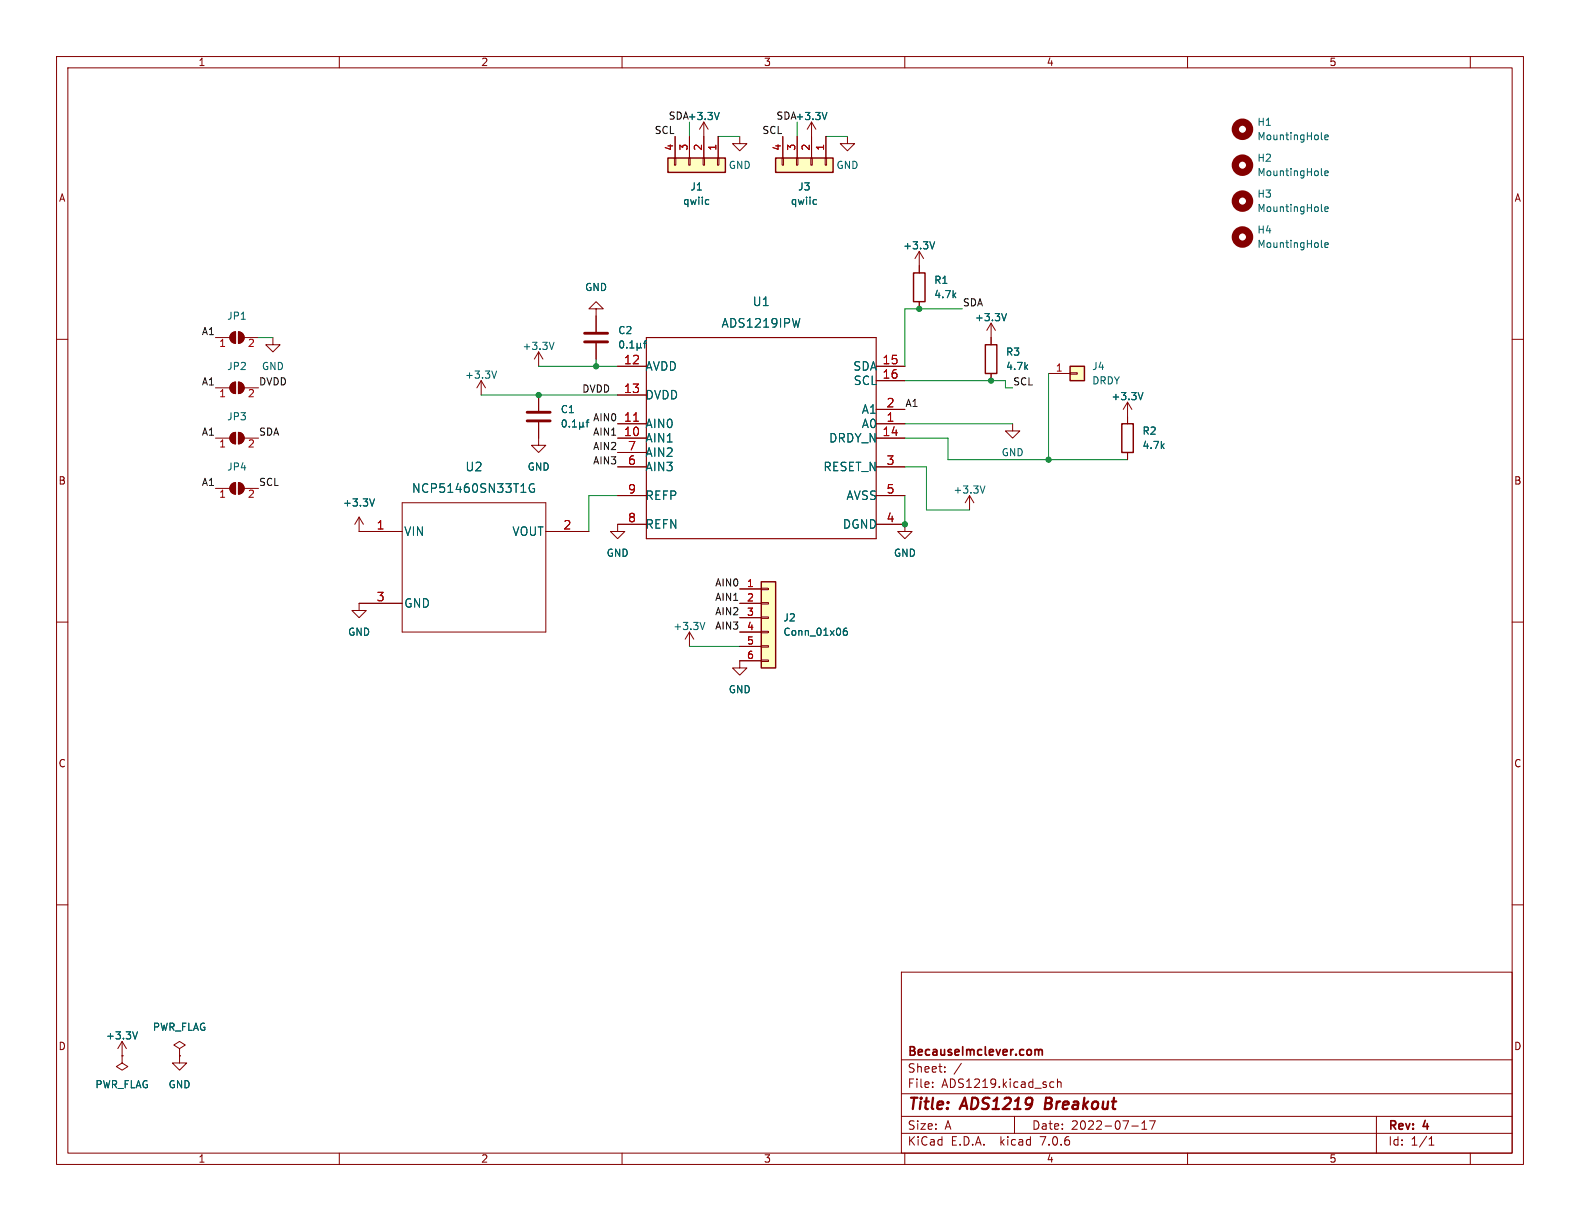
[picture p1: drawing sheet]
<svg xmlns="http://www.w3.org/2000/svg" width="279mm" height="216mm" viewBox="0 0 279 216" stroke-linecap="round" stroke-linejoin="round" font-family="sans-serif">
<g fill="none" stroke="#840000" stroke-width=".18">
<path d="M10 10h259.4v195.9h-259.4zM12 12h255.4v191.9h-255.4zM60 10v2M110 10v2M160 10v2M210 10v2M260 10v2M119.3 27.9h.2v1.3h-.2zM119.4 24.1v3.8M121.8 27.9h.2v1.3h-.2zM121.9 24.1v3.8M124.3 27.9h.3v1.3h-.3z"/>
<path d="M124.5 21.6l-.8 1.3M124.5 21.6v6.3M124.5 21.6l.7 1.3M126.9 27.9h.2v1.3h-.2zM127 24.1v3.8M130.8 24.1v1.3h1.3l-1.3 1.3-1.3-1.3h1.3M138.3 27.9h.3v1.3h-.3zM138.4 24.1v3.8M140.8 27.9h.3v1.3h-.3zM141 24.1v3.8M143.4 27.9h.2v1.3h-.2zM143.5 21.6l-.8 1.3"/>
<path d="M143.5 21.6v6.3M143.5 21.6l.8 1.3M145.9 27.9h.3v1.3h-.3zM146 24.1v3.8M149.9 24.1v1.3h1.2l-1.2 1.3-1.3-1.3h1.3M10 60h2M38.1 59.7h2.5M41 58.9l.7-.2v2a1.02 1.02 0 0 1-1-.6 1.02 1.02 0 0 1 .3-1.2zM42.2 58.7a1.02 1.02 0 0 1 1 1 1.02 1.02 0 0 1-1 1zM43.2 59.7h2.5M48.3 59.7v1.3h1.2l-1.2 1.2-1.3-1.2h1.3M105.4 54.6h1.3l-1.3-1.3-1.3 1.3h1.3v4.1"/>
<path d="M162.6 44.5v3.8M162.6 53.3v1.3M162.6 44.5l-.8 1.2M162.6 44.5l.7 1.2M175.3 57.2v3.8M175.3 57.2l-.8 1.2M175.3 57.2l.7 1.2M267.4 60h2M38.1 77.5h2.5M38.1 68.6h2.5M41 76.7l.7-.2v2a1.02 1.02 0 0 1-1-.7 1.02 1.02 0 0 1 .3-1.1zM41 67.8l.7-.2v2a1.02 1.02 0 0 1-1-.7 1.02 1.02 0 0 1 .3-1.1z"/>
<path d="M42.2 76.5a1.02 1.02 0 0 1 1 1 1.02 1.02 0 0 1-1 1zM42.2 67.6a1.02 1.02 0 0 1 1 1 1.02 1.02 0 0 1-1 1zM43.2 77.5h2.5M43.2 68.6h2.5M85.1 67.3l-.8 1.3M85.1 67.3v2.6M85.1 67.3l.8 1.3M95.2 74.7v4h1.3l-1.3 1.3-1.2-1.3h1.2M95.2 62.2l-.7 1.3M95.2 62.2v2.6M95.2 69.9v2.7M95.2 62.2l.8 1.3"/>
<path d="M105.4 60.7v2.8M109.2 77.5h5.1M109.2 74.9h5.1M109.2 64.8h5.1M109.2 69.9h5.1M154.9 77.5h5.1M154.9 74.9h5.1M154.9 64.8h5.1M154.9 67.3h5.1M154.9 72.4h5.1M175.3 66v1.3M179.1 74.9v1.3h1.2l-1.2 1.3-1.3-1.3h1.3"/>
<path d="M185.4 66h3.8M189.2 65.9h1.3v.3h-1.3zM199.4 71.1v3.8M199.4 71.1l-.8 1.3M199.4 71.1l.8 1.3M38.1 86.4h2.5M41 85.6l.7-.3v2.1a1.02 1.02 0 0 1-1-.7 1.02 1.02 0 0 1 .3-1.1zM42.2 85.3a1.02 1.02 0 0 1 1 1.1 1.02 1.02 0 0 1-1 1zM43.2 86.4h2.5M63.5 91.4v2.6h7.6M63.5 91.4l-.8 1.3M63.5 91.4l.8 1.3"/>
<path d="M71.1 88.9h25.4v22.9h-25.4zM96.5 94h7.6M109.2 82.6h5.1M109.2 87.6h5.1M109.2 80h5.1M114.3 92.7h-5.1v1.3h1.3l-1.3 1.3-1.3-1.3h1.3M154.9 92.7h5.1v1.3h1.3l-1.3 1.3-1.3-1.3h1.3M154.9 82.6h5.1M154.9 87.6h5.1M171.4 87.6l-.7 1.3M171.4 87.6v2.6M171.4 87.6l.8 1.3"/>
<path d="M199.4 80v1.3M10 110h2M71.1 106.7h-7.6v1.3h1.3l-1.3 1.2-1.3-1.2h1.3M121.9 111.8v2.5M121.9 111.8l-.7 1.2M121.9 111.8l.8 1.2M130.8 111.8h3.8M130.8 106.7h3.8M130.8 104.1h3.8M130.8 109.2h3.8M130.8 114.3h3.8M134.6 116.7h1.3v.3h-1.3z"/>
<path d="M134.6 114.2h1.3v.2h-1.3zM134.6 111.6h1.3v.3h-1.3zM134.6 109.1h1.3v.2h-1.3zM134.6 106.6h1.3v.2h-1.3zM134.6 104h1.3v.3h-1.3zM134.6 116.8h-3.8v1.3h1.3l-1.3 1.3-1.3-1.3h1.3M267.4 110h2M10 160h2M267.4 160h2M159.4 171.9h108v32h-108zM21.6 186.7v1.3l1 .6-1 .6-1-.6 1-.6M21.6 186.7h.1"/>
<path d="M21.6 184.2l-.8 1.2M21.6 184.2v2.5M21.6 184.2l.8 1.2M31.7 186.7v1.3h1.3l-1.3 1.2-1.2-1.2h1.2M31.7 185.4l1.1-.6-1.1-.6-1 .6 1 .6v1.3M31.7 186.7h.1M159.4 197.4h108M159.4 193.4h108M159.4 187.4h108M164.9 192.1v.2M164.9 191.4v.1M167.1 189.4v.2"/>
<path d="M167.1 188.7v.1M170 188l-1.3 1.9M179.4 197.4v3M185.8 192.2h.6M185.8 191.4h.6M187 191.4l.2-.1 .4 .1v.9M187 190.8v1.5M200.1 199.1h1.2M201.9 199.7h.9M201.9 198.6l.5-.4v1.5M203.3 198.2h1l-.7 1.5M243.4 197.4v6.5"/>
<path d="M60 203.9v2M110 203.9v2M159.4 200.4h108M160 203.9v2M210 203.9v2M252.7 202.5h.9M252.7 201.4l.4-.4v1.5M260 203.9v2"/>
</g>
<path d="M185 194.1l-.3 2h.8" fill="none" stroke="#840000" stroke-width=".4"/>
<path d="M183 185.6v1M183 185.7l.5-.1 .2 .2M183.7 185.8l.2-.2h.3l.1 1M183.7 185.8v.8" fill="none" stroke="#840000" stroke-width=".3"/>
<g fill="none" stroke="#006464" stroke-width=".18">
<path d="M127.2 19.9l-.4 1.3M146.2 19.9l-.4 1.3M125.2 35.3l.1 .1M125.3 36.1h-.1M144.3 35.3l.1 .1M144.4 36.1h-.1M233.7 37.2l.2 .2M233.7 24.5l.2 .2M233.7 30.9l.2 .2M234.3 37l.6-.1-.1-.3h-.3l-.2 .1v.6h.5M234.3 24.3l.6-.1-.1-.3h-.3l-.2 .1v.6h.5M234.3 30.6l.6-.1-.1-.2-.3-.1-.2 .2v.6h.5"/>
<path d="M141.4 56.3l-.3 1.5M165.3 42.7l-.4 1.3M178 55.4l-.4 1.3M233.7 43.6l.2 .2M234.3 43.3l.6-.1-.1-.2-.3-.1-.2 .2v.6h.5M87.8 65.6l-.4 1.3M98 60.5l-.5 1.3M99.6 74.3l.1-.1a.68 .68 0 0 1 .5 .7 .68 .68 0 0 1-.5 .6 .84 .84 0 0 1-.1-1.2zM100.7 75.4v.1M101.2 75.5h.8M101.2 74.6l.4-.4v1.3M102.5 75.3l.2 .2h.2l.2-.2"/>
<path d="M102.5 74.7v1.2M103.1 75.3l.2 .2M103.1 74.7v.6M103.6 74.7h.5M104.1 74.2l-.3 .2v1.1M109.8 60.3h.1a.68 .68 0 0 1 .4 .6 .68 .68 0 0 1-.4 .6 .84 .84 0 0 1-.1-1.2zM110.8 61.4v.1M111.4 61.5h.7M111.4 60.6l.4-.3v1.2M112.7 61.4l.1 .1h.3l.2-.1M112.7 60.7v1.3M113.3 61.4l.1 .1"/>
<path d="M113.3 60.7v.7M113.8 60.7h.5M114.3 60.3l-.3 .2v1M202.1 69.4l-.4 1.3M66.2 88.2l-.4 1.3M94.5 85.6a.75 .75 0 0 0-1 .5 .75 .75 0 0 0 .6 1l.4-.2v-.5h-.3M174.2 85.9l-.5 1.3M124.6 110.1l-.4 1.2M149.7 111.1h-.3a.86 .86 0 0 0 0 1.2l.4-.1 .1-.4-.3-.2h-.4l-.1 .2M24.3 182.4l-.4 1.3"/>
</g>
<g fill="#ffffc2" stroke="#ffffc2" stroke-width=".18">
<path d="M118.1 27.9h10.2v2.6h-10.2z"/>
<path d="M134.6 102.9h2.6v15.2h-2.6z"/>
<path d="M189.2 64.8h2.6v2.5h-2.6z"/>
<path d="M137.2 27.9h10.1v2.6h-10.1z"/>
</g>
<path d="M118.1 27.9h10.2v2.6h-10.2zM137.2 27.9h10.1v2.6h-10.1zM161.5 48.3h2.1v5h-2.1zM174.2 61h2.1v5h-2.1zM189.2 64.8h2.6v2.5h-2.6zM198.4 74.9h2v5.1h-2zM134.6 102.9h2.6v15.2h-2.6z" fill="none" stroke="#840000" stroke-width=".25"/>
<g fill="#840000" stroke="#840000" stroke-width=".18">
<path d="M41 58.9l.7-.2v2a1.02 1.02 0 0 1-1-.6 1.02 1.02 0 0 1 .3-1.2z"/>
<path d="M42.2 58.7a1.02 1.02 0 0 1 1 1 1.02 1.02 0 0 1-1 1z"/>
<path d="M41 76.7l.7-.2v2a1.02 1.02 0 0 1-1-.7 1.02 1.02 0 0 1 .3-1.1z"/>
<path d="M42.2 76.5a1.02 1.02 0 0 1 1 1 1.02 1.02 0 0 1-1 1z"/>
<path d="M41 67.8l.7-.2v2a1.02 1.02 0 0 1-1-.7 1.02 1.02 0 0 1 .3-1.1z"/>
<path d="M42.2 67.6a1.02 1.02 0 0 1 1 1 1.02 1.02 0 0 1-1 1z"/>
<path d="M41 85.6l.7-.3v2.1a1.02 1.02 0 0 1-1-.7 1.02 1.02 0 0 1 .3-1.1z"/>
<path d="M42.2 85.3a1.02 1.02 0 0 1 1 1.1 1.02 1.02 0 0 1-1 1z"/>
</g>
<g fill="none" stroke="#840000" stroke-width="1.3">
<circle cx="219.7" cy="29.2" r="1.27"/>
<circle cx="219.7" cy="22.9" r="1.27"/>
<circle cx="219.7" cy="35.6" r="1.27"/>
<circle cx="219.7" cy="41.9" r="1.27"/>
</g>
<path d="M114.3 59.7h40.6v35.6h-40.6z" fill="none" stroke="#840000" stroke-width=".2"/>
<path d="M112 74.5h.9" fill="none" stroke="#a90000" stroke-width=".18"/>
<path d="M103.4 58.9h4M93.2 72.9h4.1M93.2 74.4h4.1M103.4 60.5h4" fill="none" stroke="#840000" stroke-width=".51"/>
<g fill="none" stroke="#009600" stroke-width=".18">
<path d="M121.9 21.6v2.5M127 24.1h3.8M141 21.6v2.5M146 24.1h3.9M45.7 59.7h2.6M170.2 54.6h-10.2v10.2M85.1 69.9h24.1M95.2 64.8h14M105.4 63.5v1.3M160 77.5h7.6v3.8h31.8M160 74.9h19.1M160 67.3h17.8v1.3h1.3"/>
<path d="M185.4 66v15.3M109.2 87.6h-5.1v6.4M160 82.6h3.8v7.6h7.6M160 87.6v5.1M121.9 114.3h8.9"/>
</g>
<g fill="#009600" stroke="#009600" stroke-width=".18">
<circle cx="175.3" cy="67.3" r=".46"/>
<circle cx="162.6" cy="54.6" r=".46"/>
<circle cx="185.4" cy="81.3" r=".46"/>
<circle cx="95.2" cy="69.9" r=".46"/>
<circle cx="105.4" cy="64.8" r=".46"/>
<circle cx="160" cy="92.7" r=".46"/>
</g>
<g font-size="2.8" fill="#840000">
<text x="160.4" y="196.8">Title:</text>
<text x="170.1" y="196.8">ADS1219</text>
<text x="185.6" y="196.8">Breakout</text>
</g>
<g font-size="2.1" fill="#006464">
<text x="127.5" y="58.1">ADS1219IPW</text>
<text x="133" y="54.3">U1</text>
<text x="114" y="65.7">AVDD</text>
<text x="150.8" y="65.7">SDA</text>
<text x="114" y="70.8">DVDD</text>
<text x="150.9" y="68.3">SCL</text>
<text x="114" y="75.9">AIN0</text>
<text x="152.3" y="75.9">A0</text>
<text x="152.3" y="73.4">A1</text>
<text x="82.2" y="83.5">U2</text>
<text x="114" y="78.4">AIN1</text>
<text x="114" y="83.5">AIN3</text>
<text x="114" y="81">AIN2</text>
<text x="145.5" y="83.5">RESET_N</text>
<text x="146.5" y="78.4">DRDY_N</text>
<text x="72.7" y="87.4">NCP51460SN33T1G</text>
<text x="114" y="88.6">REFP</text>
<text x="149.6" y="88.6">AVSS</text>
<text x="71.4" y="95">VIN</text>
<text x="90.5" y="95">VOUT</text>
<text x="114" y="93.7">REFN</text>
<text x="149" y="93.7">DGND</text>
<text x="71.4" y="107.7">GND</text>
</g>
<g font-size="2.1" fill="#a90000">
<text x="110.3" y="64.5">12</text>
<text x="156" y="64.5">15</text>
<text x="110.3" y="69.6">13</text>
<text x="156" y="67.1">16</text>
<text x="110.3" y="77.2">10</text>
<text x="110.3" y="74.7">11</text>
<text x="156" y="77.2">14</text>
<text x="156.7" y="74.7">1</text>
<text x="156.7" y="72.1">2</text>
<text x="111" y="82.3">6</text>
<text x="111" y="79.8">7</text>
<text x="156.7" y="82.3">3</text>
<text x="111" y="87.4">9</text>
<text x="156.7" y="87.4">5</text>
<text x="66.5" y="93.7">1</text>
<text x="99.5" y="93.7">2</text>
<text x="111" y="92.5">8</text>
<text x="156.7" y="92.5">4</text>
<text x="66.5" y="106.4">3</text>
</g>
<g font-size="2.1" fill="#840000">
<text x="160.4" y="189.9">Sheet:</text>
<text x="160.4" y="187.1">BecauseImclever.com</text>
<text x="160.4" y="192.6">File:</text>
<text x="166.5" y="192.6">ADS1219.kicad_sch</text>
<text x="160.4" y="202.8">KiCad</text>
<text x="160.4" y="200">Size:</text>
<text x="167.1" y="200">A</text>
<text x="168.1" y="202.8">E.D.A.</text>
<text x="177" y="202.8">kicad</text>
<text x="182.4" y="200">Date:</text>
<text x="184.2" y="202.8">7.0.6</text>
<text x="189.4" y="200">2022-07-17</text>
<text x="245.4" y="200.2">Rev:</text>
<text x="245.4" y="202.8">Id:</text>
<text x="249.5" y="202.8">1/1</text>
<text x="251.8" y="200.2">4</text>
</g>
<g font-size="1.8" fill="#840000">
<text x="35" y="11.9">1</text>
<text x="85" y="11.9">2</text>
<text x="135" y="11.9">3</text>
<text x="185" y="11.9">4</text>
<text x="235" y="11.9">5</text>
<text x="10.3" y="35.9">A</text>
<text x="267.7" y="35.9">A</text>
<text x="10.3" y="85.9">B</text>
<text x="267.7" y="85.9">B</text>
<text x="10.3" y="135.9">C</text>
<text x="267.7" y="135.9">C</text>
<text x="10.3" y="185.9">D</text>
<text x="267.7" y="185.9">D</text>
<text x="35" y="205.8">1</text>
<text x="85" y="205.8">2</text>
<text x="135" y="205.8">3</text>
<text x="185" y="205.8">4</text>
<text x="235" y="205.8">5</text>
</g>
<g font-size="1.8" fill="#0f0f0f">
<text x="115.7" y="23.8">SCL</text>
<text x="118.1" y="21.2">SDA+3.3V</text>
<text x="134.7" y="23.8">SCL</text>
<text x="137.2" y="21.2">SDA+3.3V</text>
<text x="35.6" y="59.3">A1</text>
<text x="170.2" y="54.3">SDA</text>
<text x="35.6" y="68.2">A1</text>
<text x="45.7" y="68.2">DVDD</text>
<text x="102.9" y="69.5">DVDD</text>
<text x="179.1" y="68.2">SCL</text>
<text x="35.6" y="77.1">A1</text>
<text x="45.7" y="77.1">SDA</text>
<text x="104.8" y="77.1">AIN1</text>
<text x="104.8" y="74.6">AIN0</text>
<text x="160" y="72">A1</text>
<text x="104.8" y="79.7">AIN2</text>
<text x="104.8" y="82.2">AIN3</text>
<text x="35.6" y="86">A1</text>
<text x="45.7" y="86">SCL</text>
<text x="126.4" y="106.3">AIN1</text>
<text x="126.4" y="103.8">AIN0</text>
<text x="126.4" y="111.4">AIN3</text>
<text x="126.4" y="108.9">AIN2</text>
</g>
<g font-size="1.8" fill="#006464">
<text x="121.5" y="21.4">+3.3V</text>
<text x="140.6" y="21.4">+3.3V</text>
<text x="222.3" y="22.5">H1</text>
<text x="222.3" y="25">MountingHole</text>
<text x="222.3" y="28.8">H2</text>
<text x="122" y="33.9">J1</text>
<text x="128.8" y="30.1">GND</text>
<text x="141" y="33.9">J3</text>
<text x="147.8" y="30.1">GND</text>
<text x="222.3" y="35.2">H3</text>
<text x="222.3" y="31.3">MountingHole</text>
<text x="120.7" y="36.4">qwiic</text>
<text x="139.7" y="36.4">qwiic</text>
<text x="222.3" y="37.7">MountingHole</text>
<text x="222.3" y="41.5">H4</text>
<text x="159.6" y="44.3">+3.3V</text>
<text x="222.3" y="44">MountingHole</text>
<text x="103.4" y="51.7">GND</text>
<text x="165.1" y="50.4">R1</text>
<text x="165.1" y="52.9">4.7k</text>
<text x="40.1" y="56.7">JP1</text>
<text x="109.2" y="59.3">C2</text>
<text x="172.3" y="57">+3.3V</text>
<text x="40.1" y="65.6">JP2</text>
<text x="46.2" y="65.6">GND</text>
<text x="92.3" y="62.1">+3.3V</text>
<text x="177.8" y="63.1">R3</text>
<text x="177.8" y="65.6">4.7k</text>
<text x="193" y="65.6">J4</text>
<text x="82.1" y="67.2">+3.3V</text>
<text x="193" y="68.2">DRDY</text>
<text x="196.4" y="71">+3.3V</text>
<text x="40.1" y="74.5">JP3</text>
<text x="99.1" y="73.3">C1</text>
<text x="201.9" y="77.1">R2</text>
<text x="40.1" y="83.4">JP4</text>
<text x="93.2" y="83.4">GND</text>
<text x="177" y="80.9">GND</text>
<text x="201.9" y="79.6">4.7k</text>
<text x="60.6" y="89.8">+3.3V</text>
<text x="168.5" y="87.5">+3.3V</text>
<text x="107.2" y="98.7">GND</text>
<text x="158" y="98.7">GND</text>
<text x="61.5" y="112.6">GND</text>
<text x="119" y="111.6">+3.3V</text>
<text x="138.4" y="110.1">J2</text>
<text x="138.4" y="112.6">Conn_01x06</text>
<text x="128.8" y="122.8">GND</text>
<text x="18.6" y="184">+3.3V</text>
<text x="26.9" y="182.5">PWR_FLAG</text>
<text x="16.8" y="192.6">PWR_FLAG</text>
<text x="29.7" y="192.6">GND</text>
</g>
<g font-size="1.8" fill="#a90000">
<text x="119.1" y="26.7" transform="rotate(-90 119.1 26.7)">4</text>
<text x="121.7" y="26.7" transform="rotate(-90 121.7 26.7)">3</text>
<text x="124.2" y="26.7" transform="rotate(-90 124.2 26.7)">2</text>
<text x="126.7" y="26.7" transform="rotate(-90 126.7 26.7)">1</text>
<text x="138.2" y="26.7" transform="rotate(-90 138.2 26.7)">4</text>
<text x="140.7" y="26.7" transform="rotate(-90 140.7 26.7)">3</text>
<text x="143.3" y="26.7" transform="rotate(-90 143.3 26.7)">2</text>
<text x="145.8" y="26.7" transform="rotate(-90 145.8 26.7)">1</text>
<text x="38.7" y="61.7">1</text>
<text x="43.7" y="61.7">2</text>
<text x="186.6" y="65.8">1</text>
<text x="38.7" y="70.6">1</text>
<text x="43.7" y="70.6">2</text>
<text x="38.7" y="79.5">1</text>
<text x="43.7" y="79.5">2</text>
<text x="38.7" y="88.3">1</text>
<text x="43.7" y="88.3">2</text>
<text x="132" y="103.9">1</text>
<text x="132" y="106.4">2</text>
<text x="132" y="109">3</text>
<text x="132" y="111.5">4</text>
<text x="132" y="114">5</text>
<text x="132" y="116.6">6</text>
</g>
</svg>
